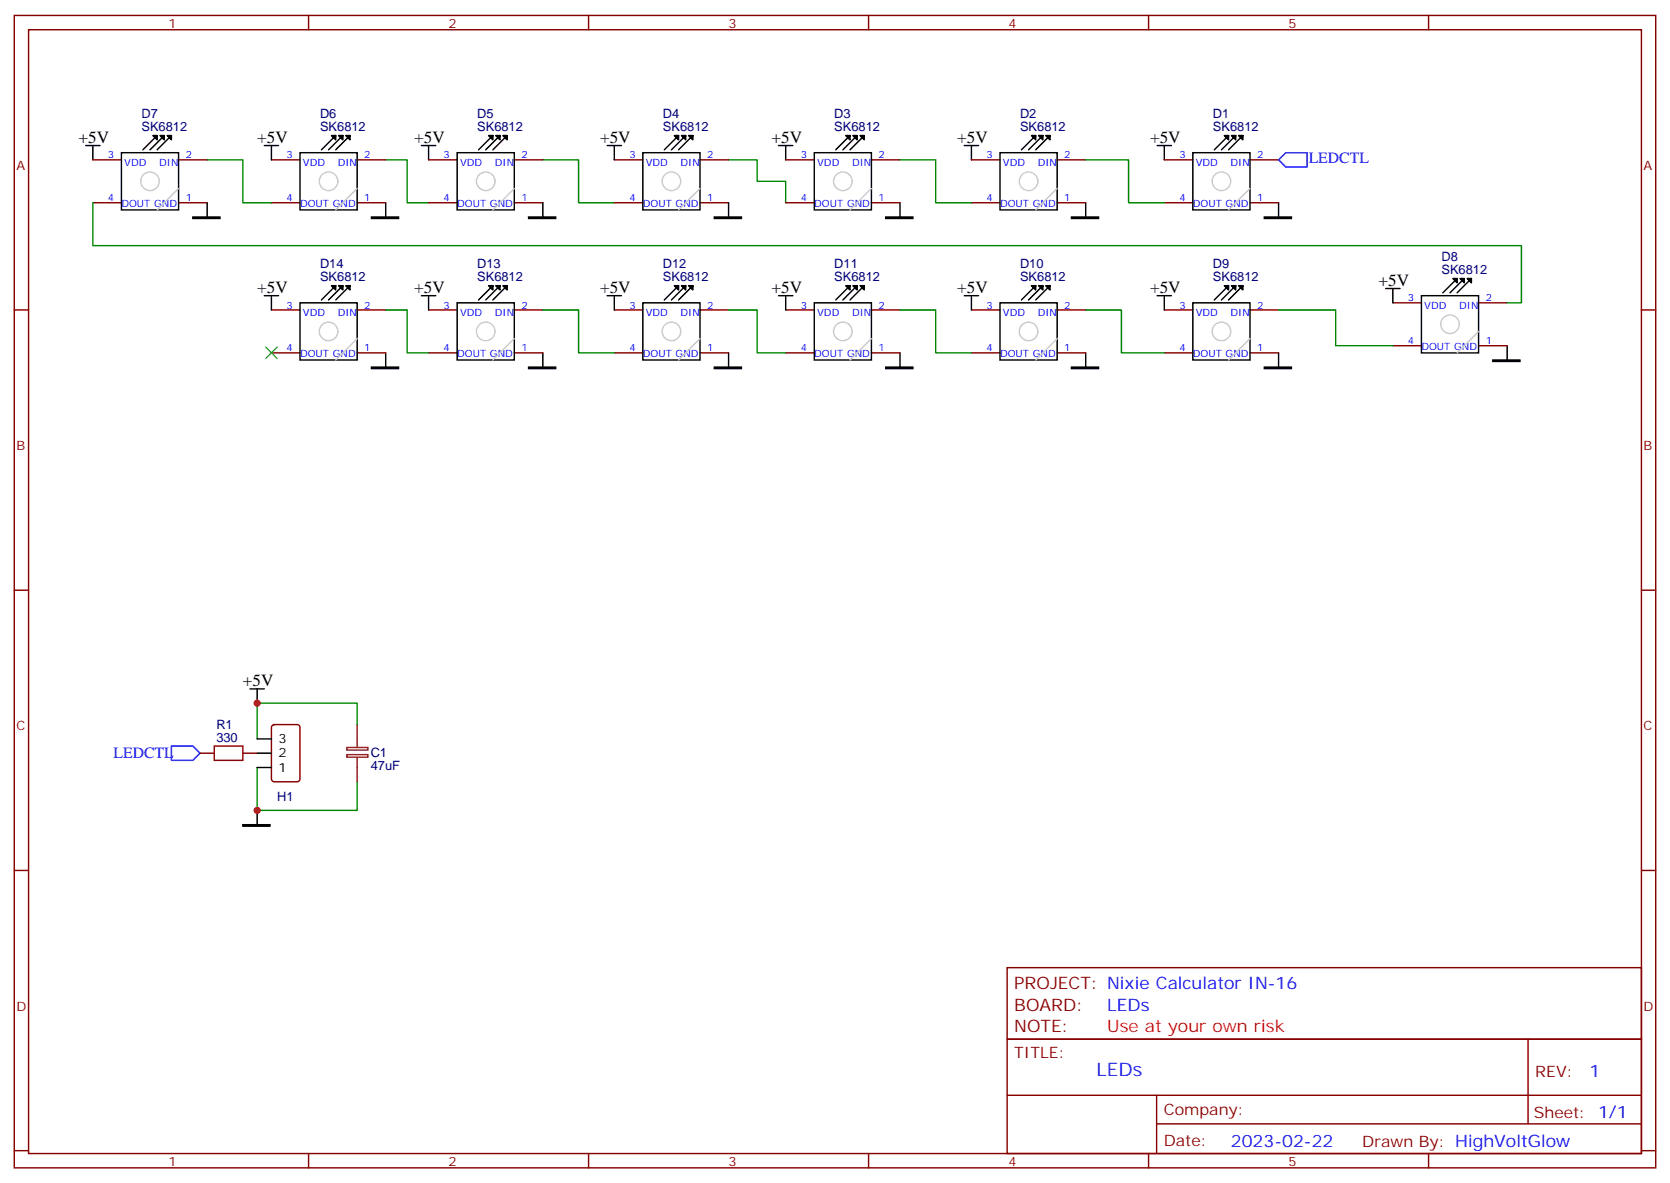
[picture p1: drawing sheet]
<svg xmlns="http://www.w3.org/2000/svg" width="412mm" height="292mm" viewBox="0 0 412 292" stroke-linecap="round" stroke-linejoin="round" font-family="sans-serif">
<g fill="none" stroke="#870000" stroke-width=".35">
<path d="M3.5 3.8h405.4v284.3h-405.4zM7.1 7.3h398.2v277.3h-398.2zM76.2 3.8v3.5M145.3 3.8v3.5M214.5 3.8v3.5M283.6 3.8v3.5M352.8 3.8v3.5M22.9 39.4h7.1M44.1 39.4h7.1M67 39.4h7.1M88.2 39.4h7M105.8 39.4h7.1"/>
<path d="M127 39.4h7.1M151.7 39.4h7M172.9 39.4h7M194 39.4h7.1M215.2 39.4h7M239.9 39.4h7M261.1 39.4h7M287.5 39.4h7.1M308.7 39.4h7M22.9 50h7.1M44.1 50h7.1M67 50h7.1"/>
<path d="M88.2 50h7M105.8 50h7.1M127 50h7.1M151.7 50h7M172.9 50h7M194 50h7.1M215.2 50h7M239.9 50h7M261.1 50h7M287.5 50h7.1M308.7 50h7M3.5 76.5h3.6"/>
<path d="M67 76.5h7.1M88.2 76.5h7M105.8 76.5h7.1M127 76.5h7.1M151.7 76.5h7M172.9 76.5h7M194 76.5h7.1M215.2 76.5h7M239.9 76.5h7M261.1 76.5h7M287.5 76.5h7.1M308.7 76.5h7"/>
<path d="M344 74.7h7M365.1 74.7h7.1M405.3 76.5h3.6M67 87.1h7.1M88.2 87.1h7M105.8 87.1h7.1M127 87.1h7.1M151.7 87.1h7M172.9 87.1h7M194 87.1h7.1M215.2 87.1h7M239.9 87.1h7"/>
<path d="M261.1 87.1h7M287.5 87.1h7.1M308.7 87.1h7M344 85.3h7M365.1 85.3h7.1M3.5 145.6h3.6M405.3 145.6h3.6M67.3 179l.4-.2h5.7a.71 .71 0 0 1 .7 .7v12.7a.76 .76 0 0 1-.7 .7h-5.7a.76 .76 0 0 1-.7-.7v-12.7zM49.4 185.8h3.5M60 185.8h3.5M3.5 214.8h3.6M405.3 214.8h3.6"/>
<path d="M248.7 238.8h156.6v17.6h-156.6zM248.7 256.4h156.6v28.2h-156.6zM377.3 256.4v20.9M248.7 270.2h156.5M285.6 277.3h119.6M285.6 270.2v14.2M3.5 283.9h3.6M76.2 284.6v3.5M145.3 284.6v3.5M214.5 284.6v3.5M283.6 284.6v3.5M352.8 284.6v3.5"/>
<path d="M405.3 283.9h3.6"/>
</g>
<g fill="none" stroke="#000" stroke-width=".35">
<path d="M21.2 35.9h3.5M22.9 35.9v3.5M30 37.7h14.1v14.1h-14.1zM38.1 33.4l.4 .7 .3-.7h-1.1l1.1 1.1v-1.1l-3.5 3.6M39.9 33.4l.3 .7 .4-.7h-1.1l1.1 1.1v-1.1l-3.6 3.6M41.6 33.4l.4 .7 .3-.7h-1l1 1.1v-1.1l-3.5 3.6M65.3 35.9h3.5M67 35.9v3.5M74.1 37.7h14.1v14.1h-14.1zM82.2 33.4l.3 .7 .4-.7h-1.1l1.1 1.1v-1.1l-3.5 3.6M84 33.4l.3 .7 .4-.7h-1.1l1.1 1.1v-1.1l-3.6 3.6M85.7 33.4l.4 .7 .3-.7h-1l1 1.1v-1.1l-3.5 3.6"/>
<path d="M104.1 35.9h3.5M105.8 35.9v3.5M112.9 37.7h14.1v14.1h-14.1zM121 33.4l.4 .7 .3-.7h-1.1l1.1 1.1v-1.1l-3.5 3.6M122.8 33.4l.3 .7 .4-.7h-1.1l1.1 1.1v-1.1l-3.6 3.6M124.5 33.4l.4 .7 .3-.7h-1l1 1.1v-1.1l-3.5 3.6M149.9 35.9h3.6M151.7 35.9v3.5M158.7 37.7h14.2v14.1h-14.2zM166.9 33.4l.3 .7 .4-.7h-1.1l1.1 1.1v-1.1l-3.6 3.6M168.6 33.4l.4 .7 .3-.7h-1l1 1.1v-1.1l-3.5 3.6M170.4 33.4l.3 .7 .4-.7h-1.1l1.1 1.1v-1.1l-3.5 3.6"/>
<path d="M192.3 35.9h3.5M194 35.9v3.5M201.1 37.7h14.1v14.1h-14.1zM209.2 33.4l.3 .7 .4-.7h-1.1l1.1 1.1v-1.1l-3.5 3.6M211 33.4l.3 .7 .4-.7h-1.1l1.1 1.1v-1.1l-3.6 3.6M212.7 33.4l.4 .7 .3-.7h-1l1 1.1v-1.1l-3.5 3.6M238.1 35.9h3.6M239.9 35.9v3.5M246.9 37.7h14.2v14.1h-14.2zM255.1 33.4l.3 .7 .4-.7h-1.1l1.1 1.1v-1.1l-3.6 3.6M256.8 33.4l.4 .7 .3-.7h-1l1 1.1v-1.1l-3.5 3.6M258.6 33.4l.3 .7 .4-.7h-1.1l1.1 1.1v-1.1l-3.5 3.6"/>
<path d="M285.8 35.9h3.5M287.5 35.9v3.5M294.6 37.7h14.1v14.1h-14.1zM302.7 33.4l.3 .7 .4-.7h-1.1l1.1 1.1v-1.1l-3.5 3.6M304.4 33.4l.4 .7 .4-.7h-1.1l1.1 1.1v-1.1l-3.6 3.6M306.2 33.4l.4 .7 .3-.7h-1l1 1.1v-1.1l-3.5 3.6M51.2 50v3.6M95.2 50v3.6M134.1 50v3.6M179.9 50v3.6M222.2 50v3.6M268.1 50v3.6"/>
<path d="M315.7 50v3.6M65.3 73h3.5M67 73v3.5M74.1 74.7h14.1v14.1h-14.1zM82.2 70.5l.3 .7 .4-.7h-1.1l1.1 1v-1l-3.5 3.5M84 70.5l.3 .7 .4-.7h-1.1l1.1 1v-1l-3.6 3.5M85.7 70.5l.4 .7 .3-.7h-1l1 1v-1l-3.5 3.5M104.1 73h3.5M105.8 73v3.5M112.9 74.7h14.1v14.1h-14.1zM121 70.5l.4 .7 .3-.7h-1.1l1.1 1v-1l-3.5 3.5M122.8 70.5l.3 .7 .4-.7h-1.1l1.1 1v-1l-3.6 3.5"/>
<path d="M124.5 70.5l.4 .7 .3-.7h-1l1 1v-1l-3.5 3.5M149.9 73h3.6M151.7 73v3.5M158.7 74.7h14.2v14.1h-14.2zM166.9 70.5l.3 .7 .4-.7h-1.1l1.1 1v-1l-3.6 3.5M168.6 70.5l.4 .7 .3-.7h-1l1 1v-1l-3.5 3.5M170.4 70.5l.3 .7 .4-.7h-1.1l1.1 1v-1l-3.5 3.5M192.3 73h3.5M194 73v3.5M201.1 74.7h14.1v14.1h-14.1zM209.2 70.5l.3 .7 .4-.7h-1.1l1.1 1v-1l-3.5 3.5M211 70.5l.3 .7 .4-.7h-1.1l1.1 1v-1l-3.6 3.5"/>
<path d="M212.7 70.5l.4 .7 .3-.7h-1l1 1v-1l-3.5 3.5M238.1 73h3.6M239.9 73v3.5M246.9 74.7h14.2v14.1h-14.2zM255.1 70.5l.3 .7 .4-.7h-1.1l1.1 1v-1l-3.6 3.5M256.8 70.5l.4 .7 .3-.7h-1l1 1v-1l-3.5 3.5M258.6 70.5l.3 .7 .4-.7h-1.1l1.1 1v-1l-3.5 3.5M285.8 73h3.5M287.5 73v3.5M294.6 74.7h14.1v14.1h-14.1zM302.7 70.5l.3 .7 .4-.7h-1.1l1.1 1v-1l-3.5 3.5M304.4 70.5l.4 .7 .4-.7h-1.1l1.1 1v-1l-3.6 3.5"/>
<path d="M306.2 70.5l.4 .7 .3-.7h-1l1 1v-1l-3.5 3.5M342.2 71.2h3.5M344 71.2v3.5M351 73h14.1v14.1h-14.1zM359.1 68.7l.4 .7 .3-.7h-1l1 1.1v-1.1l-3.5 3.5M360.9 68.7l.3 .7 .4-.7h-1.1l1.1 1.1v-1.1l-3.5 3.5M362.7 68.7l.3 .7 .4-.7h-1.1l1.1 1.1v-1.1l-3.6 3.5M95.2 87.1v3.5M134.1 87.1v3.5M179.9 87.1v3.5M222.2 87.1v3.5M268.1 87.1v3.5"/>
<path d="M315.7 87.1v3.5M372.2 85.3v3.5M61.7 170h3.6M63.5 170v3.5M63.5 200v3.5M63.5 182.3h3.5M63.5 189.4h3.5M63.5 185.8h3.5"/>
</g>
<g fill="none" stroke="#008700" stroke-width=".35">
<path d="M51.2 39.4h8.8v10.6h7M95.2 39.4h5.3v10.6h5.3M134.1 39.4h8.8v10.6h8.8M179.9 39.4h7.1v5.3h7v5.3M222.2 39.4h8.9v10.6h8.8M268.1 39.4h10.6v10.6h8.8M22.9 50v10.6h352.8v14.1h-3.5M95.2 76.5h5.3v10.6h5.3M134.1 76.5h8.8v10.6h8.8M179.9 76.5h7.1v10.6h7M222.2 76.5h8.9v10.6h8.8M268.1 76.5h8.8v10.6h10.6"/>
<path d="M315.7 76.5h14.1v8.8h14.2M88.2 178.8v-5.3h-24.7v8.8M63.5 189.4v10.6h24.7v-7.1"/>
</g>
<g fill="#000" stroke="#000" stroke-width=".35">
<path d="M47.6 53.6h6.7v.3h-6.7zM91.7 53.6h6.7v.3h-6.7zM130.5 53.6h6.7v.3h-6.7zM176.4 53.6h6.7v.3h-6.7zM218.7 53.6h6.7v.3h-6.7zM264.6 53.6h6.7v.3h-6.7zM312.2 53.6h6.7v.3h-6.7zM91.7 90.6h6.7v.3h-6.7zM130.5 90.6h6.7v.3h-6.7zM176.4 90.6h6.7v.3h-6.7zM218.7 90.6h6.7v.3h-6.7zM264.6 90.6h6.7v.3h-6.7z"/>
<path d="M312.2 90.6h6.7v.3h-6.7zM368.7 88.8h6.7v.4h-6.7zM60 203.5h6.7v.3h-6.7z"/>
</g>
<g fill="none" stroke="#ccc" stroke-width=".35">
<path d="M44.1 46.5l-5.3 5.3M88.2 46.5l-5.3 5.3M127 46.5l-5.3 5.3M172.9 46.5l-5.3 5.3M215.2 46.5l-5.3 5.3M261.1 46.5l-5.3 5.3M308.7 46.5l-5.3 5.3M88.2 83.5l-5.3 5.3M127 83.5l-5.3 5.3M172.9 83.5l-5.3 5.3M215.2 83.5l-5.3 5.3M261.1 83.5l-5.3 5.3"/>
<path d="M308.7 83.5l-5.3 5.3M365.1 81.8l-5.3 5.3"/>
<circle cx="37" cy="44.7" r="2.29"/>
<circle cx="81.1" cy="44.7" r="2.29"/>
<circle cx="119.9" cy="44.7" r="2.29"/>
<circle cx="165.8" cy="44.7" r="2.29"/>
<circle cx="208.1" cy="44.7" r="2.29"/>
<circle cx="254" cy="44.7" r="2.29"/>
<circle cx="301.6" cy="44.7" r="2.29"/>
<circle cx="81.1" cy="81.8" r="2.29"/>
<circle cx="119.9" cy="81.8" r="2.29"/>
<circle cx="165.8" cy="81.8" r="2.29"/>
<circle cx="208.1" cy="81.8" r="2.29"/>
<circle cx="254" cy="81.8" r="2.29"/>
<circle cx="301.6" cy="81.8" r="2.29"/>
<circle cx="358.1" cy="80" r="2.29"/>
</g>
<path d="M315.7 39.4l1.8-1.7h5.3v3.5h-5.3zM42.3 184.1h5.3l1.8 1.7-1.8 1.8h-5.3z" fill="none" stroke="#00f" stroke-width=".35"/>
<path d="M88.2 178.8v5.6M85.7 186.2h5.1v.6h-5.1zM85.7 184.4h5.1v.7h-5.1zM88.2 186.9v6" fill="none" stroke="#8c2424" stroke-width=".35"/>
<path d="M52.9 184.1h7.1v3.5h-7.1z" fill="none" stroke="#a10000" stroke-width=".35"/>
<path d="M65.6 85.7l2.8 2.8M68.4 85.7l-2.8 2.8" fill="none" stroke="#3c3" stroke-width=".35"/>
<g fill="#c00">
<circle cx="63.5" cy="173.5" r=".88"/>
<circle cx="63.5" cy="200" r=".88"/>
</g>
<text font-size="4.6" fill="#00f" x="270.8" y="265.4">LEDs</text>
<g font-size="4.2">
<text x="19.4" y="35.2">+5V</text>
<text x="63.5" y="35.2">+5V</text>
<text x="102.3" y="35.2">+5V</text>
<text x="148.2" y="35.2">+5V</text>
<text x="190.5" y="35.2">+5V</text>
<text x="236.4" y="35.2">+5V</text>
<text x="284" y="35.2">+5V</text>
<text x="340.4" y="70.5">+5V</text>
<text x="63.5" y="72.2">+5V</text>
<text x="102.3" y="72.2">+5V</text>
<text x="148.2" y="72.2">+5V</text>
<text x="190.5" y="72.2">+5V</text>
<text x="236.4" y="72.2">+5V</text>
<text x="284" y="72.2">+5V</text>
<text x="60" y="169.3">+5V</text>
</g>
<g font-size="4.2" fill="#800">
<text x="250.5" y="244.1">PROJECT: Nixie Calculator IN-16</text>
<text x="250.5" y="249.3">BOARD:</text>
<text x="250.5" y="254.6">NOTE:</text>
</g>
<g font-size="4.2" fill="#00f">
<text x="273.4" y="249.3">LEDs</text>
<text x="392.5" y="265.7">1</text>
<text x="304" y="283">2023-02-22</text>
</g>
<text font-size="4.2" fill="#f00" x="273.4" y="254.6">Use at your own risk</text>
<g font-size="3.9" fill="#00f">
<text x="323.2" y="40.2">LEDCTL</text>
<text x="28" y="187.1">LEDCTL</text>
</g>
<g font-size="3.9" fill="#800">
<text x="250.5" y="261">TITLE:</text>
<text x="379.1" y="265.7">REV:</text>
<text x="287.4" y="275.2">Company:</text>
<text x="378.7" y="275.8">Sheet: 1/1</text>
<text x="287.4" y="282.9">Date:</text>
<text x="336.4" y="282.9">Drawn By: HighVoltGlow</text>
</g>
<g font-size="3.2" fill="#800">
<text x="41.6" y="6.8">1</text>
<text x="110.8" y="6.8">2</text>
<text x="179.9" y="6.8">3</text>
<text x="249.1" y="6.8">4</text>
<text x="318.2" y="6.8">5</text>
<text x="4.1" y="41.9">A</text>
<text x="405.9" y="41.9">A</text>
<text x="4.1" y="111.1">B</text>
<text x="405.9" y="111.1">B</text>
<text x="4.1" y="180.2">C</text>
<text x="405.9" y="180.2">C</text>
<text x="4.1" y="249.3">D</text>
<text x="405.9" y="249.3">D</text>
<text x="41.6" y="287.6">1</text>
<text x="110.8" y="287.6">2</text>
<text x="179.9" y="287.6">3</text>
<text x="249.1" y="287.6">4</text>
<text x="318.2" y="287.6">5</text>
</g>
<g font-size="3.2" fill="#000080">
<text x="34.9" y="29.2">D7</text>
<text x="79" y="29.2">D6</text>
<text x="117.8" y="29.2">D5</text>
<text x="163.7" y="29.2">D4</text>
<text x="206" y="29.2">D3</text>
<text x="251.9" y="29.2">D2</text>
<text x="299.5" y="29.2">D1</text>
<text x="34.9" y="32.4">SK6812</text>
<text x="79" y="32.4">SK6812</text>
<text x="117.8" y="32.4">SK6812</text>
<text x="163.7" y="32.4">SK6812</text>
<text x="206" y="32.4">SK6812</text>
<text x="251.9" y="32.4">SK6812</text>
<text x="299.5" y="32.4">SK6812</text>
<text x="356" y="64.4">D8</text>
<text x="79" y="69.4">SK6812</text>
<text x="79" y="66.2">D14</text>
<text x="117.8" y="69.4">SK6812</text>
<text x="117.8" y="66.2">D13</text>
<text x="163.7" y="69.4">SK6812</text>
<text x="163.7" y="66.2">D12</text>
<text x="206" y="69.4">SK6812</text>
<text x="206" y="66.2">D11</text>
<text x="251.9" y="69.4">SK6812</text>
<text x="251.9" y="66.2">D10</text>
<text x="299.5" y="69.4">SK6812</text>
<text x="299.5" y="66.2">D9</text>
<text x="356" y="67.7">SK6812</text>
<text x="53.4" y="179.8">R1</text>
<text x="53.4" y="183">330</text>
<text x="91.5" y="190.1">47uF</text>
<text x="91.5" y="186.9">C1</text>
<text x="68.5" y="197.6">H1</text>
</g>
<g font-size="3.2">
<text x="68.8" y="183.4">3</text>
<text x="68.8" y="190.4">1</text>
<text x="68.8" y="186.9">2</text>
</g>
<g font-size="2.5" fill="#00f">
<text x="26.7" y="39.1">3</text>
<text x="30.7" y="40.9">VDD</text>
<text x="39.3" y="40.9">DIN</text>
<text x="45.9" y="39.1">2</text>
<text x="70.8" y="39.1">3</text>
<text x="74.8" y="40.9">VDD</text>
<text x="83.4" y="40.9">DIN</text>
<text x="90" y="39.1">2</text>
<text x="109.6" y="39.1">3</text>
<text x="113.6" y="40.9">VDD</text>
<text x="122.2" y="40.9">DIN</text>
<text x="128.8" y="39.1">2</text>
<text x="155.4" y="39.1">3</text>
<text x="159.5" y="40.9">VDD</text>
<text x="168.1" y="40.9">DIN</text>
<text x="174.6" y="39.1">2</text>
<text x="197.7" y="39.1">3</text>
<text x="201.8" y="40.9">VDD</text>
<text x="210.4" y="40.9">DIN</text>
<text x="217" y="39.1">2</text>
<text x="243.6" y="39.1">3</text>
<text x="247.6" y="40.9">VDD</text>
<text x="256.3" y="40.9">DIN</text>
<text x="262.8" y="39.1">2</text>
<text x="291.2" y="39.1">3</text>
<text x="295.3" y="40.9">VDD</text>
<text x="303.9" y="40.9">DIN</text>
<text x="310.4" y="39.1">2</text>
<text x="26.7" y="49.7">4</text>
<text x="30" y="51.1">DOUT GND</text>
<text x="45.9" y="49.7">1</text>
<text x="70.8" y="49.7">4</text>
<text x="74.1" y="51.1">DOUT GND</text>
<text x="90" y="49.7">1</text>
<text x="109.6" y="49.7">4</text>
<text x="112.9" y="51.1">DOUT GND</text>
<text x="128.8" y="49.7">1</text>
<text x="155.4" y="49.7">4</text>
<text x="158.7" y="51.1">DOUT GND</text>
<text x="174.6" y="49.7">1</text>
<text x="197.7" y="49.7">4</text>
<text x="201.1" y="51.1">DOUT GND</text>
<text x="217" y="49.7">1</text>
<text x="243.6" y="49.7">4</text>
<text x="246.9" y="51.1">DOUT GND</text>
<text x="262.8" y="49.7">1</text>
<text x="291.2" y="49.7">4</text>
<text x="294.6" y="51.1">DOUT GND</text>
<text x="310.4" y="49.7">1</text>
<text x="70.8" y="76.1">3</text>
<text x="74.8" y="77.9">VDD</text>
<text x="83.4" y="77.9">DIN</text>
<text x="90" y="76.1">2</text>
<text x="109.6" y="76.1">3</text>
<text x="113.6" y="77.9">VDD</text>
<text x="122.2" y="77.9">DIN</text>
<text x="128.8" y="76.1">2</text>
<text x="155.4" y="76.1">3</text>
<text x="159.5" y="77.9">VDD</text>
<text x="168.1" y="77.9">DIN</text>
<text x="174.6" y="76.1">2</text>
<text x="197.7" y="76.1">3</text>
<text x="201.8" y="77.9">VDD</text>
<text x="210.4" y="77.9">DIN</text>
<text x="217" y="76.1">2</text>
<text x="243.6" y="76.1">3</text>
<text x="247.6" y="77.9">VDD</text>
<text x="256.3" y="77.9">DIN</text>
<text x="262.8" y="76.1">2</text>
<text x="291.2" y="76.1">3</text>
<text x="295.3" y="77.9">VDD</text>
<text x="303.9" y="77.9">DIN</text>
<text x="310.4" y="76.1">2</text>
<text x="347.7" y="74.4">3</text>
<text x="351.7" y="76.1">VDD</text>
<text x="360.3" y="76.1">DIN</text>
<text x="366.9" y="74.4">2</text>
<text x="70.8" y="86.7">4</text>
<text x="74.1" y="88.1">DOUT GND</text>
<text x="90" y="86.7">1</text>
<text x="109.6" y="86.7">4</text>
<text x="112.9" y="88.1">DOUT GND</text>
<text x="128.8" y="86.7">1</text>
<text x="155.4" y="86.7">4</text>
<text x="158.7" y="88.1">DOUT GND</text>
<text x="174.6" y="86.7">1</text>
<text x="197.7" y="86.7">4</text>
<text x="201.1" y="88.1">DOUT GND</text>
<text x="217" y="86.7">1</text>
<text x="243.6" y="86.7">4</text>
<text x="246.9" y="88.1">DOUT GND</text>
<text x="262.8" y="86.7">1</text>
<text x="291.2" y="86.7">4</text>
<text x="294.6" y="88.1">DOUT GND</text>
<text x="310.4" y="86.7">1</text>
<text x="347.7" y="84.9">4</text>
<text x="351" y="86.4">DOUT GND</text>
<text x="366.9" y="84.9">1</text>
</g>
</svg>
